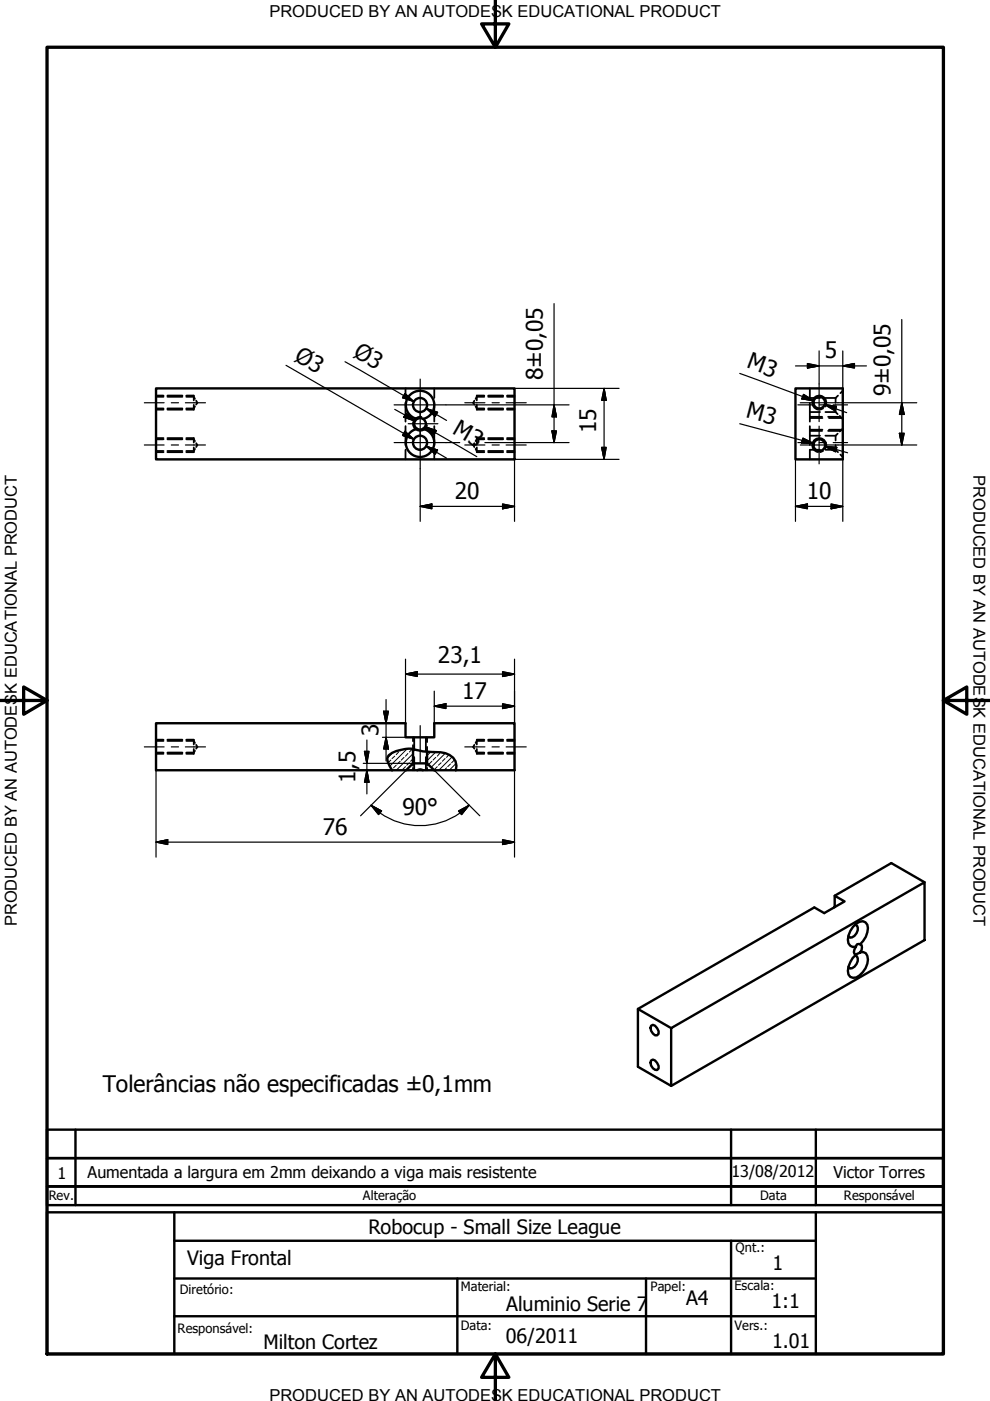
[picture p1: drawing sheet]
<svg xmlns="http://www.w3.org/2000/svg" width="210mm" height="297mm" viewBox="0 0 210 297" stroke-linecap="round" stroke-linejoin="round" font-family="sans-serif">
<!-- layer: Visible (ISO) -->
<g fill="none" stroke="#000" stroke-width=".51">
<path d="M33.1 82.3h76v15.1h-76zM88.4 88.8a3 3 0 0 1-1.8-4.6 3 3 0 0 1 5 0 3 3 0 0 1-1.9 4.6 1.08 1.08 0 0 0-1.2 0M88.4 88.8a1.24 1.24 0 0 0 0 2.1M88.5 90.9a1.05 1.05 0 0 0 1.2 0 3 3 0 0 1 1.9 4.7 3 3 0 0 1-5 0 3 3 0 0 1 1.8-4.7M89.7 88.8a1.24 1.24 0 0 1 0 2.1M168.7 82.3h10v15.1h-10zM87.6 158.8v3l-1.5 1.5h-3M90.6 159.4v2.4l1.5 1.5M83.1 163.3a3.3 3.3 0 0 1-.9-2.8 6.2 6.2 0 0 1 5-1.8l1 .3a16.1 16.1 0 0 0 5.2 .5 3.4 3.4 0 0 1 3.4 2.9l-.2 .9M83.1 163.3h-50v-10h52.9v3h6.1v-3h17v10h-17M86.1 163.3h6M87.6 161.8h3"/>
<path d="M88.5 163.3a1.05 1.05 0 0 1 1.2 0M177 192.3v-2.4l2.1 1.2-4.3 2.5-2.1-1.2-37.4 21.5v12.3l7 4M181.3 196.1l.4 .1a1.86 1.86 0 0 1-1.5 2.6l-.3-.3M196 187.1l-7-4.1-12 6.9M135.3 213.9l7 4.1M138 217.5l.4-.2a1.87 1.87 0 0 1 1.2 1.9l-.3 .3a1.48 1.48 0 0 1-1.3-2zM142.3 218l53.7-30.9v12.2l-53.7 30.9zM181.3 202.6l.4 .1a1.86 1.86 0 0 1-1.5 2.6l-.3-.3M181.5 200.7l-.5 1.2 .2 .3 .3 .2M181.5 202.4l.2-.2a1.34 1.34 0 0 1 1.6-.2 1.34 1.34 0 0 1 .7 1.4 4.6 4.6 0 0 1-2.5 3.8l-.7 .1a1.57 1.57 0 0 1-.9-2.3 4.7 4.7 0 0 1 1.6-2.6zM182.4 200.2a4.4 4.4 0 0 0 1.5-4.1l-.4-.5a2.06 2.06 0 0 0-2.7 .9 3.9 3.9 0 0 0-.9 3.5l.4 .5 .5 .3 .7-.1M182.4 200.2a.57 .57 0 0 0-.6 0 .57 .57 0 0 0-.3 .5"/>
<path d="M182.4 200.2l.3 .2 .1 .4-.1 .6-.3 .5M138 224.8l.4-.2a1.87 1.87 0 0 1 1.2 2l-.3 .3a1.48 1.48 0 0 1-1.3-2.1z"/>
<circle cx="89.1" cy="85.9" r="1.49"/>
<circle cx="89.1" cy="93.9" r="1.49"/>
<circle cx="173.7" cy="94.4" r="1.24"/>
<circle cx="173.7" cy="85.4" r="1.24"/>
</g>
<!-- layer: Hidden (ISO) -->
<g fill="none" stroke="#000" stroke-width=".38">
<path d="M33.1 95.6h1.6M33.1 93.1h1.6M33.1 86.6h1.6M33.1 84.1h1.6M33.1 95.9h1.6M33.1 92.9h1.6M33.1 86.9h1.6M33.1 83.9h1.6M35.5 95.6h3.2M35.5 93.1h3.2M35.5 86.6h3.2M35.5 84.1h3.2"/>
<path d="M35.5 95.9h3.2M35.5 92.9h3.2M35.5 86.9h3.2M35.5 83.9h3.2M39.5 93.1h1.6l.2 .4M39.5 84.1h1.6l.2 .5M39.5 92.9h1.6v.9M39.5 83.9h1.6v1M41.1 94.9v1h-1.6M41.1 85.8v1.1h-1.6M41.3 95.2l-.2 .4h-1.6M41.3 86.2l-.2 .4h-1.6"/>
<path d="M41.6 94l.2 .3-.2 .5M41.6 84.9l.2 .5-.2 .4M86 82.3v2.1M86 85.4v4M86 90.3v4M86 95.4v2M92.1 82.3v2.1M92.1 85.4v4M92.1 90.3v4M92.1 95.4v2M100.6 94l-.3 .3 .3 .5M100.6 84.9l-.3 .5 .3 .4"/>
<path d="M100.8 95.2l.3 .4h1.6M100.8 86.2l.3 .4h1.6M101.1 94.9v1h1.6M101.1 85.8v1.1h1.6M102.7 93.1h-1.6l-.3 .4M102.7 84.1h-1.6l-.3 .5M102.7 92.9h-1.6v.9M102.7 83.9h-1.6v1M103.5 95.6h3.2M103.5 93.1h3.2M103.5 86.6h3.2M103.5 84.1h3.2"/>
<path d="M103.5 95.9h3.2M103.5 92.9h3.2M103.5 86.9h3.2M103.5 83.9h3.2M107.5 95.6h1.6M107.5 93.1h1.6M107.5 86.6h1.6M107.5 84.1h1.6M107.5 95.9h1.6M107.5 92.9h1.6M107.5 86.9h1.6M107.5 83.9h1.6"/>
<path d="M171.7 82.3v2.1h2.2M171.7 85.4v4M171.7 90.3v4M171.7 92.4h2.2M171.7 87.4h2.2M171.7 88.6h2.7M171.7 91.1h2.7M171.7 88.4h2.6M171.7 91.4h2.6M173.9 95.4h-2.2v2M174.5 95.6l-.6 .3M174.5 86.6l-.6 .3"/>
<path d="M175 95.4h2.2M175 92.4h2.2M175 87.4h2.2M175 84.4h2.2M175.1 94.6l-.2 .6M175.1 85.6l-.2 .6M175.6 88.4h2.6M175.6 91.4h2.6M175.8 88.6h2.6M175.8 91.1h2.6M177.2 84.4v1M177.2 86.3v1.1"/>
<path d="M177.2 92.4v1M177.2 94.3v1.1M177.2 95.4l.5 .5M177.2 87.4l.4 .4M177.6 91.9l-.4 .5M177.7 83.9l-.5 .5M178.1 88.2l.3 .4M178.2 96.4l.5 .5M178.4 88.6l.2 .1M178.4 91.1l-.3 .4M178.6 91l-.2 .1M178.6 88.8h.1"/>
<path d="M178.7 90.9l-.1 .1M178.7 82.9l-.5 .5M33.1 159.6h1.6M33.1 157.1h1.6M33.1 159.8h1.6M33.1 156.8h1.6M35.5 159.6h3.2M35.5 157.1h3.2M35.5 159.8h3.2M35.5 156.8h3.2M39.5 156.8h1.6v1M39.5 157.1h1.6l.2 .4"/>
<path d="M41.1 158.8v1h-1.6M41.3 159.2l-.2 .4h-1.6M41.6 157.9l.2 .5-.2 .3M87.6 156.3v.8M87.6 158v.8M87.8 156.3v2.8M90.3 156.3v2.8M90.6 156.3v1M90.6 158.4v1M100.6 157.9l-.3 .5 .3 .3M100.8 159.2l.3 .4h1.6M101.1 158.8v1h1.6"/>
<path d="M102.7 156.8h-1.6v1M102.7 157.1h-1.6l-.3 .4M103.5 159.6h3.2M103.5 157.1h3.2M103.5 159.8h3.2M103.5 156.8h3.2M107.5 159.6h1.6M107.5 157.1h1.6M107.5 159.8h1.6M107.5 156.8h1.6M87.6 161.8v.6M87.6 162.8v.5"/>
<path d="M87.8 160.5v2.8M90.3 160.5v2.8M90.6 161.8v.6M90.6 162.8v.5"/>
</g>
<!-- layer: Visible Narrow (ISO) -->
<path d="M88.1 88.7a1.49 1.49 0 0 0 0 2.3M88.1 91a1.59 1.59 0 0 0 1.9 0M89.3 88.4h-.7l-.5 .3M90.5 90.1l-.5 .9M175.2 94.6a1.49 1.49 0 0 0-1.2-1.7 1.49 1.49 0 0 0-1.8 1.2 1.49 1.49 0 0 0 1.2 1.7M175.2 85.6a1.49 1.49 0 0 0-1.2-1.7 1.49 1.49 0 0 0-1.8 1.2 1.49 1.49 0 0 0 1.2 1.7" fill="none" stroke="#000" stroke-width=".38"/>
<!-- layer: Border (ISO) -->
<path d="M10 10h190v277.1h-190zM105 0v10l-2.9-4.9h5.8l-2.9 4.9M0 148.5h10l-5-2.8v5.7l5-2.9M200 148.5l5 2.9v-5.7l-5 2.8h10M105 287.1l2.9 4.9h-5.8l2.9-4.9v9.9" fill="none" stroke="#000" stroke-width=".7"/>
<!-- layer: Title (ANSI) -->
<path d="M10 257h190v30.1h-190zM37 257v30.1M173 257v30.1M37 279.1h136M37 271.1h136M97 271.1v16M155 263.1v24" fill="none" stroke="#000" stroke-width=".51"/>
<!-- layer: Title (ISO) -->
<path d="M10 239.5h190v6h-190h190v10h-190zM16 239.5v16M155 239.5v16M173 239.5v16M200 251.5h-190h190M37 263.1h136M137 271.1v16" fill="none" stroke="#000" stroke-width=".51"/>
<!-- layer: Hatch (ISO) -->
<g fill="none" stroke="#000" stroke-width=".21">
<path d="M83.4 159.5l-1.3 1.3M84.5 159.4l-.5 .6M85 159l-.2 .2M86.4 158.7l-3.8 3.8M86.5 159.8l-.5 .5M87.4 158.9l-.6 .5M87.6 159.8l-3.6 3.5M91.3 159.4l-.6 .6M92.4 159.4l-1.8 1.9M93.2 159.8l-.5 .5M94.4 159.7l-3 3M82.9 161.1l-.6 .6"/>
<path d="M83.1 163.1v.1M83.7 160.3l-.6 .5M84 162.2l-.6 .6M84.8 161.4l-.5 .6M85.7 160.6l-.6 .5M86 162.5l-.6 .6M86.8 161.7l-.6 .5M87.6 160.9l-.5 .5M91.6 161.4l-.6 .6M92.4 160.6l-.6 .5M92.7 162.5l-.6 .6M93.5 161.7l-.5 .5"/>
<path d="M94.4 160.8l-.6 .6M94.7 162.8l-.5 .5M95.2 160l-.5 .6M95.5 162l-.6 .5M95.9 160.5l-2.9 2.8M96.3 161.1l-.5 .6M96.6 163.1l-.2 .2M96.7 161.8l-1.5 1.5"/>
</g>
<!-- layer: Sketch Geometry (ISO) -->
<circle cx="89.1" cy="89.9" r="1.24" fill="none" stroke="#000" stroke-width=".25"/>
<!-- layer: Centerline (ISO) -->
<g fill="none" stroke="#000" stroke-width=".25">
<path d="M30.6 94.3h4.2M30.6 85.4h4.2M36.3 94.3h1.5M36.3 85.4h1.5M39.3 94.3h4.3M39.3 85.4h4.3M98.6 94.3h4.2M98.6 85.4h4.2M104.3 94.3h1.6M104.3 85.4h1.6M107.3 94.3h4.3M107.3 85.4h4.3"/>
<path d="M169.2 85.8h3M169.2 93.8h3M173.7 85.8h1.5M173.7 93.8h1.5M176.7 85.8h3M176.7 93.8h3M30.6 158.4h4.2M36.3 158.4h1.5M39.3 158.4h4.3M89.1 153.8v7.8M98.6 158.4h4.2M104.3 158.4h1.6"/>
<path d="M107.3 158.4h4.3"/>
</g>
<!-- layer: Center Mark (ISO) -->
<path d="M83.6 85.8h11M83.6 93.8h11M86.6 89.8h6.2M89.1 80.4v8M89.1 87.4v5M89.1 91.4v8M169.7 85.4h8M169.7 94.3h8M173.7 81.4v8M173.7 90.3v8" fill="none" stroke="#000" stroke-width=".25"/>
<!-- layer: Dimension (ISO) -->
<g fill="none" stroke="#000" stroke-width=".25">
<path d="M60.6 77.5l27.2 15.6-2.2-1.2M73.2 76.7l14.6 8.4-2.2-1.2M117.5 64.4v29.4M156.8 79.2l15.7 5.7-2.3-.8M168.7 77.6h15M171.2 77.1l2.5 .5-2.5 .4zM173.7 74.4v7M178.7 77.6l2.5-.5v.9zM178.7 74.4v7.9M191.2 67.7v26.6M83.7 86.8l4.3 2.5M85.9 83.4l1.9 1.7-2.5-.8z"/>
<path d="M85.9 91.4l1.9 1.7-2.5-.8zM86.1 87.6l1.9 1.7-2.4-.9zM89.1 99.4v11.1M90.1 90.5l2.4 .8-.5 .9zM90.4 86.6l2.4 .8-.5 .9zM90.4 94.6l2.4 .8-.5 .9zM90.4 86.6l4.3 2.5M90.4 94.6l4.3 2.5M92.3 91.7l-2.2-1.2 11 6.3M94.6 85.8h26M94.6 93.8h2.9M102.8 93.8h17.8"/>
<path d="M109.1 82.3h22.2M117 91.4h1l-.5 2.4zM117.5 85.8l.5 2.6h-1zM127.6 94.9h.9l-.4 2.5zM128.1 82.3l.4 2.6h-.9zM128.1 82.3v15.1M131.3 97.4h-22.2v13.1M156.8 89.8l15.7 4.2-2.4-.6M168.7 97.4v13.1M170.2 92.9l2.3 1.1-2.6-.1zM170.4 83.6l2.1 1.3-2.5-.3zM174.8 85.8l2.6 .4-.4 .9z"/>
<path d="M174.8 85.8l4.7 1.7M174.9 94.7l2.5 .2-.2 .9zM174.9 94.7l4.8 1.3M177.7 85.4h16.7M177.7 94.3h16.7M178.7 97.4v13.1M190.7 91.9h1l-.5 2.4zM191.2 85.4l.5 2.5h-1zM89.1 107.4l2.5-.5v1zM89.1 107.4h20M106.6 106.9l2.5 .5-2.5 .5zM168.7 107.4l2.5-.5v1z"/>
<path d="M168.7 107.4h10M176.2 106.9l2.5 .5-2.5 .5zM86 139.7v13.6M109.1 139.7v13.6M77.3 159.3h.9l-.4 2.5zM77.8 156.9v11.4M81.1 156.3h4.9M81.3 150.8h1.1l-.5 2.5zM81.9 156.3l.5 2.5h-1.1zM81.9 148.3v13M86 142.9l2.5-.5v1zM86 142.9h23.1"/>
<path d="M92.1 149.7l2.5-.5v1zM92.1 149.7h17M92.1 146.5v6.8M106.6 149.2l2.5 .5-2.5 .5zM106.6 142.4l2.5 .5-2.5 .5zM33.1 178.5l2.5-.5v1.1zM33.1 178.5h76M33.1 163.3v18.4M77 161.8h10.6M77.8 163.3l.4 2.5h-.9zM78.7 170.7l2.2 1.2-.6 .8zM78.7 170.7l1.9 1.6"/>
<path d="M80.6 172.4a14.7 14.7 0 0 0 16.9 0M86.1 163.3l-9.6 9.7M92.1 163.3l9.6 9.7M97.2 171.9l2.2-1.2-1.5 2zM99.4 170.7l-1.9 1.6M106.6 178l2.5 .5-2.5 .6zM109.1 163.3v18.4"/>
</g>
<g fill="#000" stroke="#000" stroke-width=".25">
<path d="M171.2 78l2.5-.4zM171.2 77.1l2.5 .5-2.5 .4zM178.7 77.6l2.5-.5zM178.7 77.6l2.5-.5v.9zM85.3 84.3l2.5 .8zM85.9 83.4l1.9 1.7-2.5-.8zM85.3 92.3l2.5 .8zM85.9 91.4l1.9 1.7-2.5-.8zM85.6 88.4l2.4 .9zM86.1 87.6l1.9 1.7-2.4-.9zM90.1 90.5l2.4 .8zM90.1 90.5l2.4 .8-.5 .9z"/>
<path d="M90.4 86.6l2.4 .8zM90.4 86.6l2.4 .8-.5 .9zM90.4 94.6l2.4 .8zM90.4 94.6l2.4 .8-.5 .9zM117 91.4l.5 2.4zM117 91.4h1l-.5 2.4zM117.5 85.8l.5 2.6zM117.5 85.8l.5 2.6h-1zM127.6 94.9l.5 2.5zM127.6 94.9h.9l-.4 2.5zM128.1 82.3l.4 2.6zM128.1 82.3l.4 2.6h-.9z"/>
<path d="M169.9 93.9l2.6 .1zM170.2 92.9l2.3 1.1-2.6-.1zM170 84.6l2.5 .3zM170.4 83.6l2.1 1.3-2.5-.3zM174.8 85.8l2.6 .4zM174.8 85.8l2.6 .4-.4 .9zM174.9 94.7l2.5 .2zM174.9 94.7l2.5 .2-.2 .9zM190.7 91.9l.5 2.4zM190.7 91.9h1l-.5 2.4zM191.2 85.4l.5 2.5zM191.2 85.4l.5 2.5h-1z"/>
<path d="M89.1 107.4l2.5-.5zM89.1 107.4l2.5-.5v1zM106.6 107.9l2.5-.5zM106.6 106.9l2.5 .5-2.5 .5zM168.7 107.4l2.5-.5zM168.7 107.4l2.5-.5v1zM176.2 107.9l2.5-.5zM176.2 106.9l2.5 .5-2.5 .5zM77.3 159.3l.5 2.5zM77.3 159.3h.9l-.4 2.5zM81.3 150.8l.6 2.5zM81.3 150.8h1.1l-.5 2.5z"/>
<path d="M81.9 156.3l.5 2.5zM81.9 156.3l.5 2.5h-1.1zM86 142.9l2.5-.5zM86 142.9l2.5-.5v1zM92.1 149.7l2.5-.5zM92.1 149.7l2.5-.5v1zM106.6 150.2l2.5-.5zM106.6 149.2l2.5 .5-2.5 .5zM106.6 143.4l2.5-.5zM106.6 142.4l2.5 .5-2.5 .5zM33.1 178.5l2.5-.5zM33.1 178.5l2.5-.5v1.1z"/>
<path d="M77.8 163.3l.4 2.5zM77.8 163.3l.4 2.5h-.9zM78.7 170.7l2.2 1.2zM78.7 170.7l2.2 1.2-.6 .8zM99.4 170.7l-1.5 2zM97.2 171.9l2.2-1.2-1.5 2zM106.6 179.1l2.5-.6zM106.6 178l2.5 .5-2.5 .6z"/>
</g>
<g font-size="4.8">
<text x="62.2" y="76.3" transform="rotate(30 62.2 76.3)">Ø3</text>
<text x="74.7" y="75.5" transform="rotate(30 74.7 75.5)">Ø3</text>
<text x="158.1" y="77.9" transform="rotate(20 158.1 77.9)">M3</text>
<text x="174.9" y="75.9">5</text>
<text x="115.1" y="80.6" transform="rotate(-90 115.1 80.6)">8±0,05</text>
<text x="188.8" y="84" transform="rotate(-90 188.8 84)">9±0,05</text>
<text x="158" y="88.5" transform="rotate(15 158 88.5)">M3</text>
<text x="95.8" y="91.9" transform="rotate(30 95.8 91.9)">M3</text>
<text x="126.4" y="91.9" transform="rotate(-90 126.4 91.9)">15</text>
<text x="96.5" y="105.8">20</text>
<text x="171.1" y="105.8">10</text>
<text x="92.8" y="140.5">23,1</text>
<text x="98" y="148.2">17</text>
<text x="80.3" y="156.1" transform="rotate(-90 80.3 156.1)">3</text>
<text x="75.4" y="165.9" transform="rotate(-90 75.4 165.9)">1</text>
<text x="75.4" y="163.3" transform="rotate(-90 75.4 163.3)">,5</text>
<text x="85.3" y="172.7">90°</text>
<text x="68.5" y="177">76</text>
<text x="21.8" y="231.6">Tolerâncias não especificadas ±0,1mm</text>
</g>
<g font-size="4.2">
<text x="78.1" y="261.5">Robocup - Small Size League</text>
<text x="39.7" y="268.2">Viga Frontal</text>
<text x="163.8" y="269.2">1</text>
<text x="107.3" y="278">Aluminio Serie 7</text>
<text x="145.5" y="276.7">A4</text>
<text x="163.6" y="277.2">1:1</text>
<text x="55.9" y="286.1">Milton Cortez</text>
<text x="107.3" y="284.7">06/2011</text>
<text x="163.7" y="285.9">1.01</text>
</g>
<g font-size="3.5">
<text x="57.1" y="3.6">PRODUCED BY AN AUTODESK EDUCATIONAL PRODUCT</text>
<text x="206.4" y="100.7" transform="rotate(90 206.4 100.7)">PRODUCED BY AN AUTODESK EDUCATIONAL PRODUCT</text>
<text x="3.6" y="196.4" transform="rotate(-90 3.6 196.4)">PRODUCED BY AN AUTODESK EDUCATIONAL PRODUCT</text>
<text x="57.1" y="297">PRODUCED BY AN AUTODESK EDUCATIONAL PRODUCT</text>
</g>
<g font-size="3.4">
<text x="12.2" y="249.9">1</text>
<text x="18.5" y="249.7">Aumentada a largura em 2mm deixando a viga mais resistente</text>
<text x="155.1" y="249.6">13/08/2012</text>
<text x="176.7" y="249.7">Victor Torres</text>
</g>
<g font-size="2.7">
<text x="10.4" y="254.5">Rev.</text>
<text x="77" y="254.5">Alteração</text>
<text x="161.2" y="254.5">Data</text>
<text x="178.9" y="254.4">Responsável</text>
<text x="156" y="265.4">Qnt.:</text>
<text x="38.1" y="274.4">Diretório:</text>
<text x="97.7" y="273.7">Material:</text>
<text x="137.9" y="273.8">Papel:</text>
<text x="155.7" y="273.6">Escala:</text>
<text x="97.7" y="282">Data:</text>
<text x="155.7" y="282">Vers.:</text>
<text x="37.7" y="282.6">Responsável:</text>
</g>
</svg>
